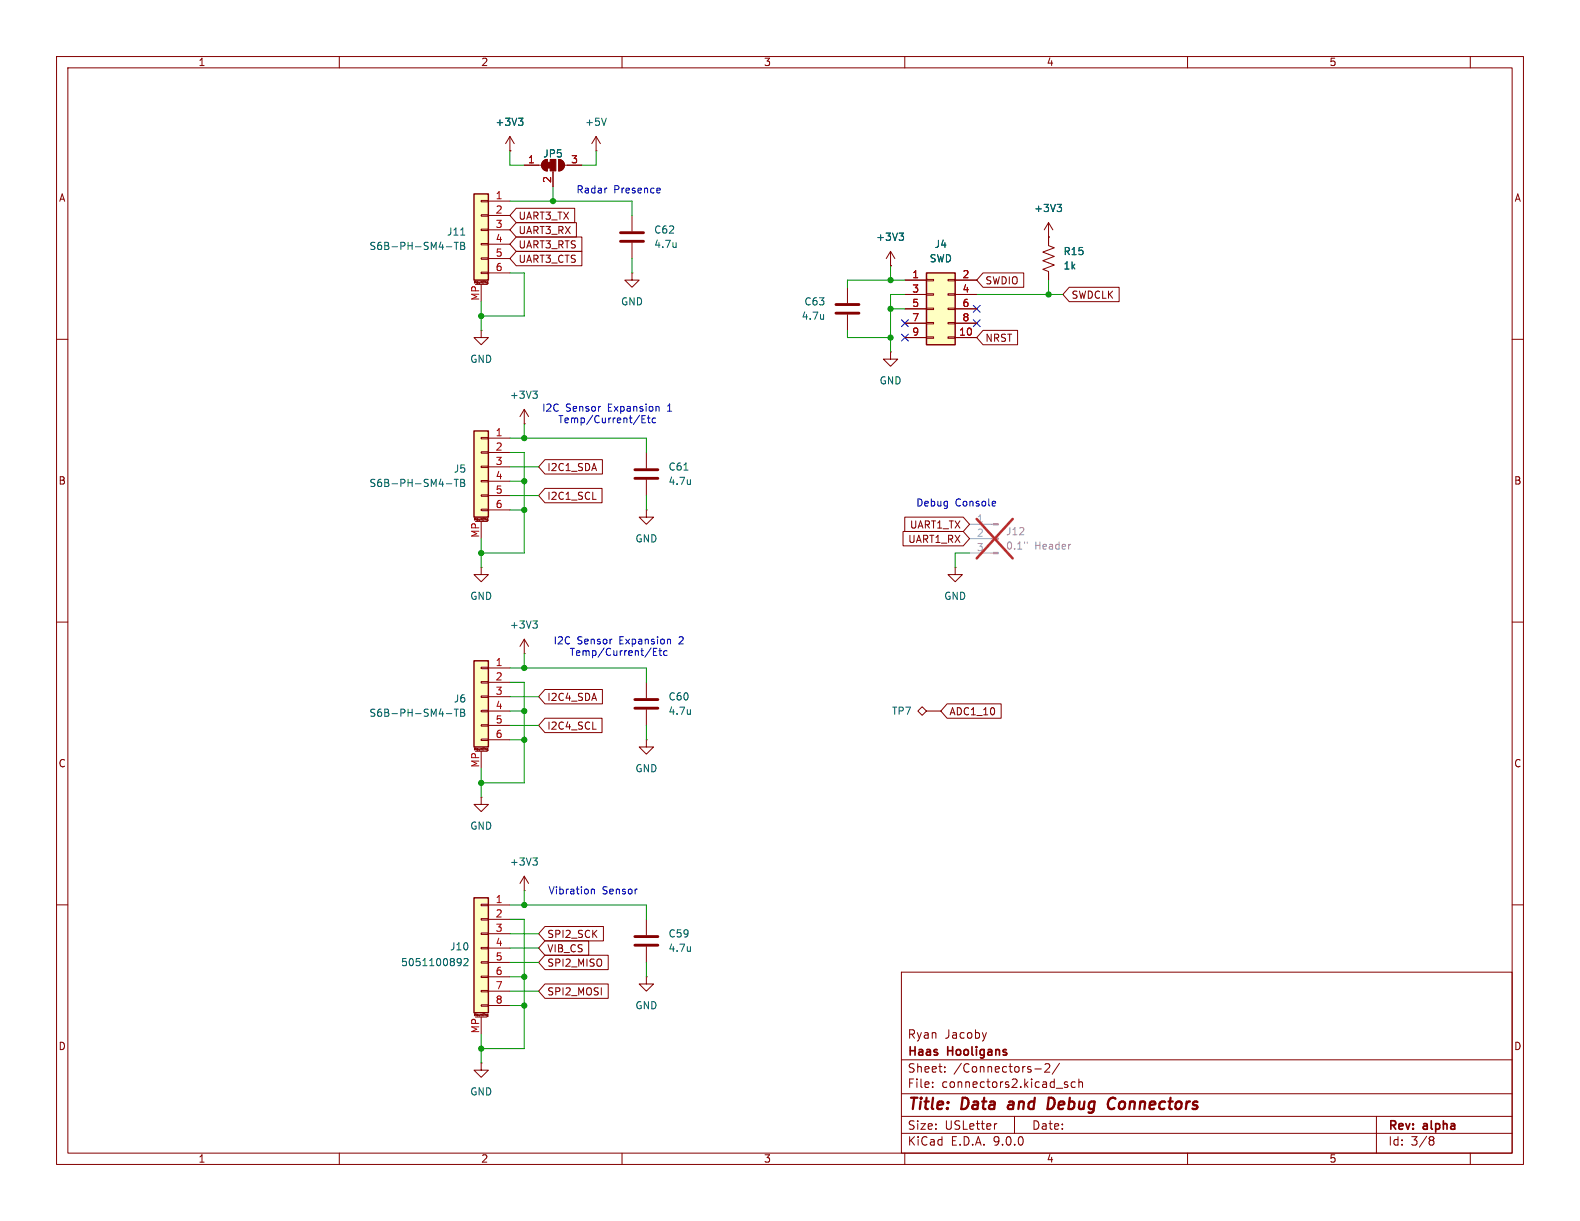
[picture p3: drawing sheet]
<svg xmlns="http://www.w3.org/2000/svg" width="279mm" height="216mm" viewBox="0 0 279 216" stroke-linecap="round" stroke-linejoin="round" font-family="sans-serif">
<g fill="none" stroke="#840000" stroke-width=".18">
<path d="M10 10h259.4v195.9h-259.4zM12 12h255.4v191.9h-255.4zM60 10v2M110 10v2M160 10v2M210 10v2M260 10v2M10 60h2M267.4 60h2M10 110h2M85.1 100.3v1.3h1.3l-1.3 1.3-1.3-1.3h1.3M85.1 100.3h.1"/>
<path d="M168.9 100.3v1.3h1.3l-1.3 1.3-1.3-1.3h1.3M168.9 100.3h.1M267.4 110h2M114.3 130.8v1.3h1.3l-1.3 1.3-1.3-1.3h1.3M114.3 130.8h.1M114.3 120.7v2.7M114.3 125.5v2.8M162.3 125.7l.8-.7 .7 .7-.7 .8zM163.8 125.7h2.6M10 160h2M114.3 172.7v1.3h1.3l-1.3 1.3-1.3-1.3h1.3M114.3 172.7h.1"/>
<path d="M159.4 171.9h108v32h-108zM267.4 160h2M159.4 197.4h108M159.4 193.4h108M159.4 187.4h108M164.9 192.1v.2M164.9 191.4v.1M167.1 189.4v.2M167.1 188.7v.1M174.4 182.6l-.3 1M176.3 198.7l-.3 .1M179.4 197.4v3"/>
<path d="M183 189h1.1M184.8 188.2l.6-.1 .2 .1v.3l-.9 1.1h.9M187.4 188l-1.3 1.9M188.3 191.7l.5 .2 .1 .2-.3 .2-.4-.1M188.3 191.4h.5M190.1 191.4l-.4-.1-.3 .3v.4l.2 .2h.5M190.8 191.4l.2-.1 .4 .1v.9M190.8 190.8v1.5M243.4 197.4v6.5M60 203.9v2M110 203.9v2M159.4 200.4h108"/>
<path d="M160 203.9v2M210 203.9v2M253 201.6h.3M253.3 201.6l.2 .2 .1 .4-.2 .2-.4 .1M253.6 201.3l-.3 .3M260 203.9v2"/>
</g>
<path d="M178.4 195.4l-.2 .4 .3 .3M186.2 194.2l-.7-.1-.3 2h.5l.5-.3M196.4 194.2a.67 .67 0 0 1 .9 .1M197.1 195.9l-.4 .2" fill="none" stroke="#840000" stroke-width=".4"/>
<g fill="#a1a1a1" stroke="#a1a1a1" stroke-width=".18">
<path d="M175.7 92.6h.8v.2h-.8z"/>
<path d="M175.7 95.1h.8v.3h-.8z"/>
<path d="M175.7 97.7h.8v.2h-.8z"/>
</g>
<path d="M171.4 92.7h4.3M171.4 95.3h4.3M171.4 97.8h4.3" fill="none" stroke="#a1a1a1" stroke-width=".18"/>
<path d="M181.7 95.8v.3" fill="none" stroke="#989898" stroke-width=".18"/>
<path d="M172.7 91.8l6.4 6.9M179.1 91.8l-6.4 6.9" fill="none" stroke="#e12e31" stroke-width=".46"/>
<path d="M112.3 123.7h4M112.3 125.2h4" fill="none" stroke="#840000" stroke-width=".51"/>
<path d="M122.1 125.5v.8M122.1 126.2h-.1" fill="none" stroke="#006464" stroke-width=".18"/>
<path d="M83.8 116.8h2.6v15.3h-2.6z" fill="#ffffc2"/>
<path d="M83.8 116.8h2.6v15.3h-2.6z" fill="none" stroke="#840000" stroke-width=".25"/>
<g fill="none" stroke="#840000" stroke-width=".18">
<path d="M85.1 118h1.3v.2h-1.3zM86.4 118.1h3.8M92.7 115.6h.1M92.7 113l.8 1.3M92.7 113l-.8 1.3M92.7 113v2.6M83.9 132.6v-.4l.1 .3 .2-.3v.4M84.1 132.8h2M85.1 120.5h1.3v.3h-1.3zM85.1 123.1h1.3v.2h-1.3zM85.1 125.6h1.3v.3h-1.3zM85.1 128.1h1.3v.3h-1.3z"/>
<path d="M85.1 130.7h1.3v.2h-1.3zM85.1 132.8v3.1M85.4 132.2v.4M85.6 132.3h.1M85.6 132.2v.1M86.1 132.4v.2h.2M86.1 132.4h.1M86.1 132.4h.2M86.3 132.4v.3h-.2M86.4 120.7h3.8M86.4 123.2h3.8M86.4 125.7h3.8"/>
<path d="M86.4 128.3h3.8M86.4 130.8h3.8M85.1 141v1.2h1.3l-1.3 1.3-1.3-1.3h1.3M85.1 141h.1"/>
</g>
<path d="M94.2 109.8h.8l-.4 .5M94.8 110.3l.2 .2v.3l-.2 .3M78.9 126.2h1M80.3 125.4h.7M80.7 125.4v1.3M81.5 125.4h.4l.2 .2-.2 .4 .2 .1 .1 .3-.2 .3h-.5zM81.5 126h.4" fill="none" stroke="#006464" stroke-width=".18"/>
<path d="M83.8 158.8h2.6v20.3h-2.6z" fill="#ffffc2"/>
<path d="M83.8 158.8h2.6v20.3h-2.6z" fill="none" stroke="#840000" stroke-width=".25"/>
<g fill="none" stroke="#840000" stroke-width=".18">
<path d="M85.1 159.9h1.3v.2h-1.3zM92.7 157.5h.1M92.7 154.9l-.8 1.3M92.7 154.9l.8 1.3M92.7 154.9v2.6M83.9 179.6v-.4l.1 .3 .2-.3v.4M84.1 179.8h2M85.1 162.4h1.3v.3h-1.3zM85.1 165h1.3v.2h-1.3zM85.1 167.5h1.3v.3h-1.3zM85.1 170.1h1.3v.2h-1.3zM85.1 172.6h1.3v.2h-1.3z"/>
<path d="M85.1 175.1h1.3v.3h-1.3zM85.1 177.7h1.3v.2h-1.3zM85.1 179.8v3.1M85.4 179.2v.4M85.6 179.3h.1M85.6 179.2v.1M86.1 179.7h.1M86.1 179.4v.2h.2M86.1 179.4h.1M86.1 179.4h.2M86.3 179.7h-.1M86.3 179.4v.3"/>
<path d="M86.4 160h3.8M86.4 162.6h3.8M86.4 165.1h3.8M86.4 167.6h3.8M86.4 170.2h3.8M86.4 172.7h3.8M86.4 175.3h3.8M86.4 177.8h3.8M114.3 162.6v2.8M114.3 167.4v2.8M85.1 188v1.2h1.3l-1.3 1.3-1.3-1.3h1.3M85.1 188h.1"/>
</g>
<path d="M94.2 151.7h.8l-.4 .5M94.8 152.2l.2 .2v.3l-.2 .3M81.1 169.5l.4 .1a.84 .84 0 0 1-.3 1.2h-.2M81.6 170l-.3 .3h-.2M82 169.6l.5-.1 .3 .4-.8 .9h.8M122.1 167.4v.8M122.1 168.1l-.1 .1" fill="none" stroke="#006464" stroke-width=".18"/>
<path d="M112.3 165.6h4M112.3 167.1h4" fill="none" stroke="#840000" stroke-width=".51"/>
<path d="M83.8 34.3h2.6v15.2h-2.6z" fill="#ffffc2"/>
<path d="M83.8 34.3h2.6v15.2h-2.6z" fill="none" stroke="#840000" stroke-width=".25"/>
<g fill="none" stroke="#840000" stroke-width=".18">
<path d="M85.1 35.4h1.3v.3h-1.3zM85.1 38h1.3v.2h-1.3zM86.4 35.6h3.8M86.4 38.1h3.8M111.8 38.1v2.8M83.9 50.1v-.4l.1 .3 .2-.3v.4M84.1 50.3h2M85.1 40.5h1.3v.3h-1.3zM85.1 43.1h1.3v.2h-1.3zM85.1 45.6h1.3v.2h-1.3zM85.1 48.1h1.3v.3h-1.3zM85.1 58.4v1.3h1.3l-1.3 1.3-1.3-1.3h1.3"/>
<path d="M85.1 58.4h.1M85.1 50.3v3M85.4 49.7v.3M85.6 49.7h.1M86.1 50v-.1l.2-.1v.4M86.1 50.2h.1M86.1 50v.1M86.1 50.1h.2M86.3 50.2h-.1M86.4 40.6h3.8M86.4 43.2h3.8M86.4 45.7h3.8"/>
<path d="M86.4 48.3h3.8M111.8 48.3v1.2h1.2l-1.2 1.3-1.3-1.3h1.3M111.8 48.3h.1M111.8 42.9v2.8M92.7 74.9h.1M92.7 72.4l.8 1.3M92.7 72.4l-.8 1.3M92.7 72.4v2.5"/>
</g>
<path d="M78.9 43.6h1M80.3 42.8h.7M80.7 42.8v1.3M81.5 42.8h.4l.2 .3-.2 .3 .2 .2 .1 .3-.2 .2h-.5zM81.5 43.4h.4M81.5 41.6h.7M119.6 42.9v.9M119.6 43.6l-.1 .1M94.2 69.2h.8l-.4 .4M94.8 69.6l.2 .3v.3l-.2 .2" fill="none" stroke="#006464" stroke-width=".18"/>
<path d="M109.7 41.1h4.1M109.7 42.7h4.1" fill="none" stroke="#840000" stroke-width=".51"/>
<path d="M83.8 76.2h2.6v15.2h-2.6z" fill="#ffffc2"/>
<path d="M83.8 76.2h2.6v15.2h-2.6z" fill="none" stroke="#840000" stroke-width=".25"/>
<g fill="none" stroke="#840000" stroke-width=".18">
<path d="M90.2 26.7h.1M90.2 24.1l-.8 1.3M90.2 24.1l.7 1.3M90.2 24.1v2.6M92.7 29.2h3.1M96.1 28.5l.7-.3v2a1.02 1.02 0 0 1-1-.6 1.02 1.02 0 0 1 .3-1.1zM97.8 30.2v2.8M98.8 28.2a1.02 1.02 0 0 1 1 1 1.02 1.02 0 0 1-1 1zM99.8 29.2h3.1M105.4 26.7h.1M105.4 24.1l-.8 1.3M105.4 24.1l.8 1.3"/>
<path d="M105.4 24.1v2.6M85.1 77.3h1.3v.3h-1.3zM85.1 79.9h1.3v.2h-1.3zM86.4 77.5h3.8M83.9 92v-.4l.1 .3 .2-.3v.4M84.1 92.2h2M85.1 82.4h1.3v.3h-1.3zM85.1 85h1.3v.2h-1.3zM85.1 87.5h1.3v.3h-1.3zM85.1 90h1.3v.3h-1.3zM85.1 92.2v3.1M85.4 91.6v.3"/>
<path d="M85.6 91.6h.1M86.1 92v-.2l.2-.1v.4M86.1 92.1h.1M86.1 92h.1M86.1 92h.2M86.3 92.1h-.1M86.4 80h3.8M86.4 82.6h3.8M86.4 85.1h3.8M86.4 87.6h3.8M86.4 90.2h3.8"/>
</g>
<path d="M91.7 20.9h.8l-.5 .5M92.2 21.4l.3 .2v.3l-.3 .3M107.2 20.9l-.4 1.3M78.9 85.5h1M80.3 84.8h.7M80.7 84.8v1.2M81.5 84.8h.4l.2 .2-.2 .4 .2 .1 .1 .3-.2 .2h-.5zM81.5 85.4h.4" fill="none" stroke="#006464" stroke-width=".18"/>
<g fill="#840000" stroke="#840000" stroke-width=".18">
<path d="M96.8 28.7h.5v1h-.5z"/>
<path d="M96.1 28.5l.7-.3v2a1.02 1.02 0 0 1-1-.6 1.02 1.02 0 0 1 .3-1.1z"/>
<path d="M97.3 28.2h1v2h-1z"/>
<path d="M98.8 28.2a1.02 1.02 0 0 1 1 1 1.02 1.02 0 0 1-1 1z"/>
</g>
<path d="M163.8 48.3h5.1v12.7h-5.1z" fill="#ffffc2"/>
<path d="M163.8 48.3h5.1v12.7h-5.1z" fill="none" stroke="#840000" stroke-width=".25"/>
<g fill="none" stroke="#840000" stroke-width=".18">
<path d="M90.2 26.7h.1M91.3 36.8h10.3v2.6h-10.3l-1.1-1.3zM91.3 39.4h10.6v2.5h-10.6l-1.1-1.3zM92.7 29.2h2.5M97.8 30.5v2.5M100.3 29.2h2.6M185.4 39.4v4l1 .4-2 .8 2 .7-2 .8 2 .8-2 .7 1 .4v1.5M185.4 39.4l-.7 1.2M185.4 39.4l.8 1.2M91.3 44.4h11.6v2.6h-11.6l-1.1-1.3zM91.3 41.9h11.6v2.6h-11.6l-1.1-1.3zM149.9 50.8v2.8"/>
<path d="M149.9 55.6v2.8M157.5 47h.1M157.5 44.5l-.8 1.2M157.5 44.5l.7 1.2M157.5 44.5v2.5M160 49.5h3.8M160 52.1h3.8M160 54.6h3.8M160 57.2h3.8M160 59.7h3.8M163.8 49.4h1.3v.3h-1.3zM163.8 51.9h1.3v.3h-1.3z"/>
<path d="M163.8 54.5h1.3v.2h-1.3zM163.8 57h1.3v.3h-1.3zM163.8 59.6h1.3v.2h-1.3zM167.6 49.4h1.3v.3h-1.3zM167.6 51.9h1.3v.3h-1.3zM167.6 54.5h1.3v.2h-1.3zM167.6 57h1.3v.3h-1.3zM167.6 59.6h1.3v.2h-1.3zM168.9 49.5h3.8M168.9 52.1h3.8M168.9 54.6h3.8M168.9 57.2h3.8"/>
<path d="M168.9 59.7h3.8M173.8 58.4h6.1v2.6h-6.1l-1.1-1.3zM173.8 48.3h7.2v2.5h-7.2l-1.1-1.3zM185.4 41.9h.1M189.1 50.8h8.8v2.5h-8.8l-1.1-1.2zM157.5 62.2v1.3h1.2l-1.2 1.3-1.3-1.3h1.3M157.5 62.2h.1M96.4 81.3h10.1v2.5h-10.1l-1.2-1.2zM96.4 86.4h10.1v2.5h-10.1l-1.2-1.3zM104.8 88.3h.6M114.3 90.2v1.2h1.3l-1.3 1.3-1.3-1.3h1.3M114.3 90.2h.1"/>
<path d="M114.3 80v2.8M114.3 84.8v2.8M159.7 94h10.6l1.1 1.3-1.1 1.2h-10.6zM160 91.4h10.3l1.1 1.3-1.1 1.3h-10.3zM96.4 127h10.1v2.5h-10.1l-1.2-1.2zM96.4 121.9h10.1v2.6h-10.1l-1.2-1.3zM104.8 128.9h.6M167.5 124.5h9.5v2.5h-9.5l-1.1-1.3zM96.4 174h11.2v2.5h-11.2l-1.2-1.2zM96.4 163.8h10.3v2.6h-10.3l-1.2-1.3zM96.4 166.4h7.7v2.5h-7.7l-1.2-1.3zM96.4 168.9h11.2v2.6h-11.2l-1.2-1.3z"/>
</g>
<path d="M91.7 20.9h.8l-.5 .5M92.2 21.4l.3 .2v.3l-.3 .3M186.9 36.1h.8l-.4 .5M187.5 36.6l.2 .3v.3l-.2 .2M145.6 55.6v.9M145.6 56.3v.1M159 41.2h.8l-.4 .5M159.5 41.7l.3 .2v.3l-.3 .3M120.9 83.1h.8M122.1 84.8v.9M122.1 85.5l-.1 .1" fill="none" stroke="#006464" stroke-width=".18"/>
<path d="M147.8 53.8h4.1M147.8 55.4h4.1M112.3 83.1h4M112.3 84.6h4" fill="none" stroke="#840000" stroke-width=".51"/>
<g fill="none" stroke="#009600" stroke-width=".18">
<path d="M90.2 35.6h21.6v2.5M90.2 26.7v2.5h2.5M97.8 33v2.6M105.4 26.7v2.5h-2.5M85.1 53.3v5.1M90.2 48.3h2.5v7.6h-7.6M111.8 45.7v2.6M149.9 58.4v1.3h7.6M157.5 47v2.5M157.5 54.6h2.5M160 49.5h-10.1v1.3M160 52.1h-2.5v10.1"/>
<path d="M172.7 52.1h15.3M185.4 49.5v2.6M90.2 77.5h24.1v2.5M92.7 74.9v2.6M85.1 95.3v5M90.2 80h2.5v17.8h-7.6M90.2 82.6h5M90.2 87.6h5M90.2 85.1h2.5M90.2 90.2h2.5M114.3 87.6v2.6M171.4 97.8h-2.5v2.5"/>
<path d="M90.2 118.1h24.1v2.6M92.7 115.6v2.5M85.1 135.9v5.1M90.2 120.7h2.5v17.7h-7.6M90.2 125.7h2.5M90.2 130.8h2.5M90.2 128.3h5M90.2 123.2h5M114.3 128.3v2.5M92.7 157.5v2.5M90.2 162.6h2.5v22.8h-7.6M90.2 160h24.1v2.6"/>
<path d="M90.2 167.6h5M90.2 165.1h5M90.2 172.7h2.5M90.2 177.8h2.5M90.2 175.3h5M90.2 170.2h5M114.3 170.2v2.5M85.1 182.9v5.1"/>
</g>
<path d="M159.4 59.1l1.2 1.2M159.4 56.5l1.2 1.3M160.6 59.1l-1.2 1.2M160.6 56.5l-1.2 1.3M172.1 56.5l1.2 1.3M172.1 54l1.2 1.2M173.3 56.5l-1.2 1.3M173.3 54l-1.2 1.2" fill="none" stroke="#000084" stroke-width=".18"/>
<g fill="none" stroke="#0000c2" stroke-width=".18">
<path d="M107.2 33.3h.1M116.3 33.3h.4l.1 .3-.6 .1M116.7 34.1h-.4M113.5 74.1h.4M113.5 73.5v1.3h.6M114.7 73.5v1.1l.3 .2M115.5 74l-.2 .2 .1 .4 .2 .2 .3-.1M116.2 71.9l.3 .1v.7M175.9 88.6l.2 .3-.6 .2M176 89.4l-.1 .1M115.6 115.2h.4M115.6 114.6v1.3h.6"/>
<path d="M116.7 114.6v1.1l.3 .2M117.5 115.1l-.1 .2v.5l.2 .1 .4-.1M118.2 113l.4 .2v.7M104.6 157.2v.9M104.6 157.3l.2-.1 .3 .1v.8"/>
</g>
<g fill="#009600" stroke="#009600" stroke-width=".18">
<circle cx="157.5" cy="59.7" r=".46"/>
<circle cx="157.5" cy="49.5" r=".46"/>
<circle cx="157.5" cy="54.6" r=".46"/>
<circle cx="185.4" cy="52.1" r=".46"/>
<circle cx="85.1" cy="97.8" r=".46"/>
<circle cx="92.7" cy="125.7" r=".46"/>
<circle cx="92.7" cy="130.8" r=".46"/>
<circle cx="92.7" cy="118.1" r=".46"/>
<circle cx="85.1" cy="138.4" r=".46"/>
<circle cx="92.7" cy="177.8" r=".46"/>
<circle cx="92.7" cy="172.7" r=".46"/>
<circle cx="85.1" cy="185.4" r=".46"/>
<circle cx="92.7" cy="160" r=".46"/>
<circle cx="92.7" cy="77.5" r=".46"/>
<circle cx="85.1" cy="55.9" r=".46"/>
<circle cx="92.7" cy="85.1" r=".46"/>
<circle cx="92.7" cy="90.2" r=".46"/>
<circle cx="97.8" cy="35.6" r=".46"/>
</g>
<g font-size="2.8" fill="#840000">
<text x="160.4" y="196.8">Title:</text>
<text x="170.1" y="196.8">Data</text>
<text x="179.1" y="196.8">and</text>
<text x="186.9" y="196.8">Debug</text>
<text x="198.4" y="196.8">Connectors</text>
</g>
<g font-size="2.1" fill="#840000">
<text x="160.4" y="183.9">Ryan</text>
<text x="167.1" y="183.9">Jacoby</text>
<text x="160.4" y="189.9">Sheet:</text>
<text x="160.4" y="187.1">Haas</text>
<text x="167.6" y="187.1">Hooligans</text>
<text x="168.6" y="189.9">/Connectors-2/</text>
<text x="160.4" y="192.6">File:</text>
<text x="166.5" y="192.6">connectors2.kicad_sch</text>
<text x="160.4" y="202.8">KiCad</text>
<text x="160.4" y="200">Size:</text>
<text x="167.1" y="200">USLetter</text>
<text x="168.1" y="202.8">E.D.A.</text>
<text x="175.7" y="202.8">9.0.0</text>
<text x="182.4" y="200">Date:</text>
<text x="245.4" y="200.2">Rev:</text>
<text x="245.4" y="202.8">Id:</text>
<text x="249.5" y="202.8">3/8</text>
<text x="251.8" y="200.2">alpha</text>
</g>
<g font-size="1.8" fill="#840000">
<text x="35" y="11.9">1</text>
<text x="85" y="11.9">2</text>
<text x="135" y="11.9">3</text>
<text x="185" y="11.9">4</text>
<text x="235" y="11.9">5</text>
<text x="10.3" y="35.9">A</text>
<text x="267.7" y="35.9">A</text>
<text x="91.6" y="39.1">UART3_TX</text>
<text x="91.6" y="41.6">UART3_RX</text>
<text x="91.6" y="46.7">UART3_CTS</text>
<text x="91.6" y="44.1">UART3_RTS</text>
<text x="174.1" y="50.5">SWDIO</text>
<text x="189.4" y="53">SWDCLK</text>
<text x="174.1" y="60.6">NRST</text>
<text x="96.7" y="83.5">I2C1_SDA</text>
<text x="10.3" y="85.9">B</text>
<text x="96.7" y="88.6">I2C1_SCL</text>
<text x="267.7" y="85.9">B</text>
<text x="160.8" y="93.7">UART1_TX</text>
<text x="160.5" y="96.2">UART1_RX</text>
<text x="96.7" y="124.1">I2C4_SDA</text>
<text x="96.7" y="129.2">I2C4_SCL</text>
<text x="167.8" y="126.7">ADC1_10</text>
<text x="10.3" y="135.9">C</text>
<text x="267.7" y="135.9">C</text>
<text x="96.7" y="166.1">SPI2_SCK</text>
<text x="96.7" y="168.6">VIB_CS</text>
<text x="96.7" y="171.1">SPI2_MISO</text>
<text x="96.7" y="176.2">SPI2_MOSI</text>
<text x="10.3" y="185.9">D</text>
<text x="267.7" y="185.9">D</text>
<text x="35" y="205.8">1</text>
<text x="85" y="205.8">2</text>
<text x="135" y="205.8">3</text>
<text x="185" y="205.8">4</text>
<text x="235" y="205.8">5</text>
</g>
<g font-size="1.8" fill="#006464">
<text x="87.5" y="22.5">+3V3</text>
<text x="103.4" y="22.5">+5V</text>
<text x="96" y="28">JP5</text>
<text x="79" y="41.9">J11</text>
<text x="115.6" y="41.5">C62</text>
<text x="182.8" y="37.7">+3V3</text>
<text x="65.2" y="44.4">S6B-PH-SM4-TB</text>
<text x="115.6" y="44">4.7u</text>
<text x="154.8" y="42.8">+3V3</text>
<text x="164.3" y="46.6">SWD</text>
<text x="165.2" y="44">J4</text>
<text x="188" y="45.3">R15</text>
<text x="188" y="47.9">1k</text>
<text x="109.7" y="54.2">GND</text>
<text x="141.7" y="56.7">4.7u</text>
<text x="142.1" y="54.2">C63</text>
<text x="83.1" y="64.4">GND</text>
<text x="90.1" y="70.7">+3V3</text>
<text x="155.4" y="68.2">GND</text>
<text x="80.2" y="83.8">J5</text>
<text x="118.1" y="83.4">C61</text>
<text x="65.2" y="86.3">S6B-PH-SM4-TB</text>
<text x="118.1" y="86">4.7u</text>
<text x="112.3" y="96.1">GND</text>
<text x="83.1" y="106.3">GND</text>
<text x="166.9" y="106.3">GND</text>
<text x="90.1" y="111.4">+3V3</text>
<text x="80.2" y="124.4">J6</text>
<text x="118.1" y="124.1">C60</text>
<text x="65.2" y="126.9">S6B-PH-SM4-TB</text>
<text x="118.1" y="126.6">4.7u</text>
<text x="157.6" y="126.6">TP7</text>
<text x="112.3" y="136.8">GND</text>
<text x="83.1" y="146.9">GND</text>
<text x="90.1" y="153.3">+3V3</text>
<text x="118.1" y="166">C59</text>
<text x="70.8" y="171">5051100892</text>
<text x="79.5" y="168.2">J10</text>
<text x="118.1" y="168.5">4.7u</text>
<text x="112.3" y="178.7">GND</text>
<text x="83.1" y="193.9">GND</text>
</g>
<g font-size="1.8" fill="#a90000">
<text x="93.3" y="29">1</text>
<text x="100.9" y="29">3</text>
<text x="87.6" y="35.3">1</text>
<text x="97.5" y="32.5" transform="rotate(-90 97.5 32.5)">2</text>
<text x="87.6" y="37.8">2</text>
<text x="87.6" y="40.4">3</text>
<text x="87.6" y="42.9">4</text>
<text x="87.6" y="45.5">5</text>
<text x="84.8" y="53.3" transform="rotate(-90 84.8 53.3)">MP</text>
<text x="87.6" y="48">6</text>
<text x="161.2" y="49.3">1</text>
<text x="161.2" y="51.8">3</text>
<text x="170.1" y="49.3">2</text>
<text x="170.1" y="51.8">4</text>
<text x="161.2" y="54.4">5</text>
<text x="161.2" y="56.9">7</text>
<text x="161.2" y="59.4">9</text>
<text x="169.5" y="59.4">10</text>
<text x="170.1" y="54.4">6</text>
<text x="170.1" y="56.9">8</text>
<text x="87.6" y="77.2">1</text>
<text x="87.6" y="79.8">2</text>
<text x="87.6" y="82.3">3</text>
<text x="87.6" y="84.8">4</text>
<text x="87.6" y="87.4">5</text>
<text x="87.6" y="89.9">6</text>
<text x="84.8" y="95.2" transform="rotate(-90 84.8 95.2)">MP</text>
<text x="87.6" y="117.9">1</text>
<text x="87.6" y="120.4">2</text>
<text x="87.6" y="122.9">3</text>
<text x="87.6" y="125.5">4</text>
<text x="87.6" y="128">5</text>
<text x="87.6" y="130.6">6</text>
<text x="84.8" y="135.8" transform="rotate(-90 84.8 135.8)">MP</text>
<text x="87.6" y="159.8">1</text>
<text x="87.6" y="162.3">2</text>
<text x="87.6" y="164.8">3</text>
<text x="87.6" y="167.4">4</text>
<text x="87.6" y="169.9">5</text>
<text x="87.6" y="172.5">6</text>
<text x="87.6" y="175">7</text>
<text x="87.6" y="177.5">8</text>
<text x="84.8" y="182.8" transform="rotate(-90 84.8 182.8)">MP</text>
</g>
<g font-size="1.8" fill="#0000c2">
<text x="101.8" y="34.4">Radar</text>
<text x="108.5" y="34.4">Presence</text>
<text x="95.8" y="73">I2C</text>
<text x="98.6" y="75">Temp/Current/Etc</text>
<text x="100" y="73">Sensor</text>
<text x="107.6" y="73">Expansion</text>
<text x="118.3" y="73">1</text>
<text x="161.9" y="89.8">Debug</text>
<text x="168.9" y="89.8">Console</text>
<text x="97.8" y="114.1">I2C</text>
<text x="100.6" y="116.2">Temp/Current/Etc</text>
<text x="102" y="114.1">Sensor</text>
<text x="109.6" y="114.1">Expansion</text>
<text x="120.4" y="114.1">2</text>
<text x="96.9" y="158.3">Vibration</text>
<text x="106.5" y="158.3">Sensor</text>
</g>
<g font-size="1.8" fill="#aaa">
<text x="172.6" y="92.5">1</text>
<text x="172.6" y="95">2</text>
<text x="172.6" y="97.5">3</text>
</g>
<g font-size="1.8" fill="#989898">
<text x="177.8" y="94.8">J12</text>
<text x="177.8" y="97.4">0.1&quot;</text>
<text x="183" y="97.4">Header</text>
</g>
<g font-size=".5" fill="#840000">
<text x="83.6" y="50.3">Mounting</text>
<text x="83.6" y="92.2">Mounting</text>
<text x="83.6" y="132.9">Mounting</text>
<text x="83.6" y="179.9">Mounting</text>
</g>
</svg>
